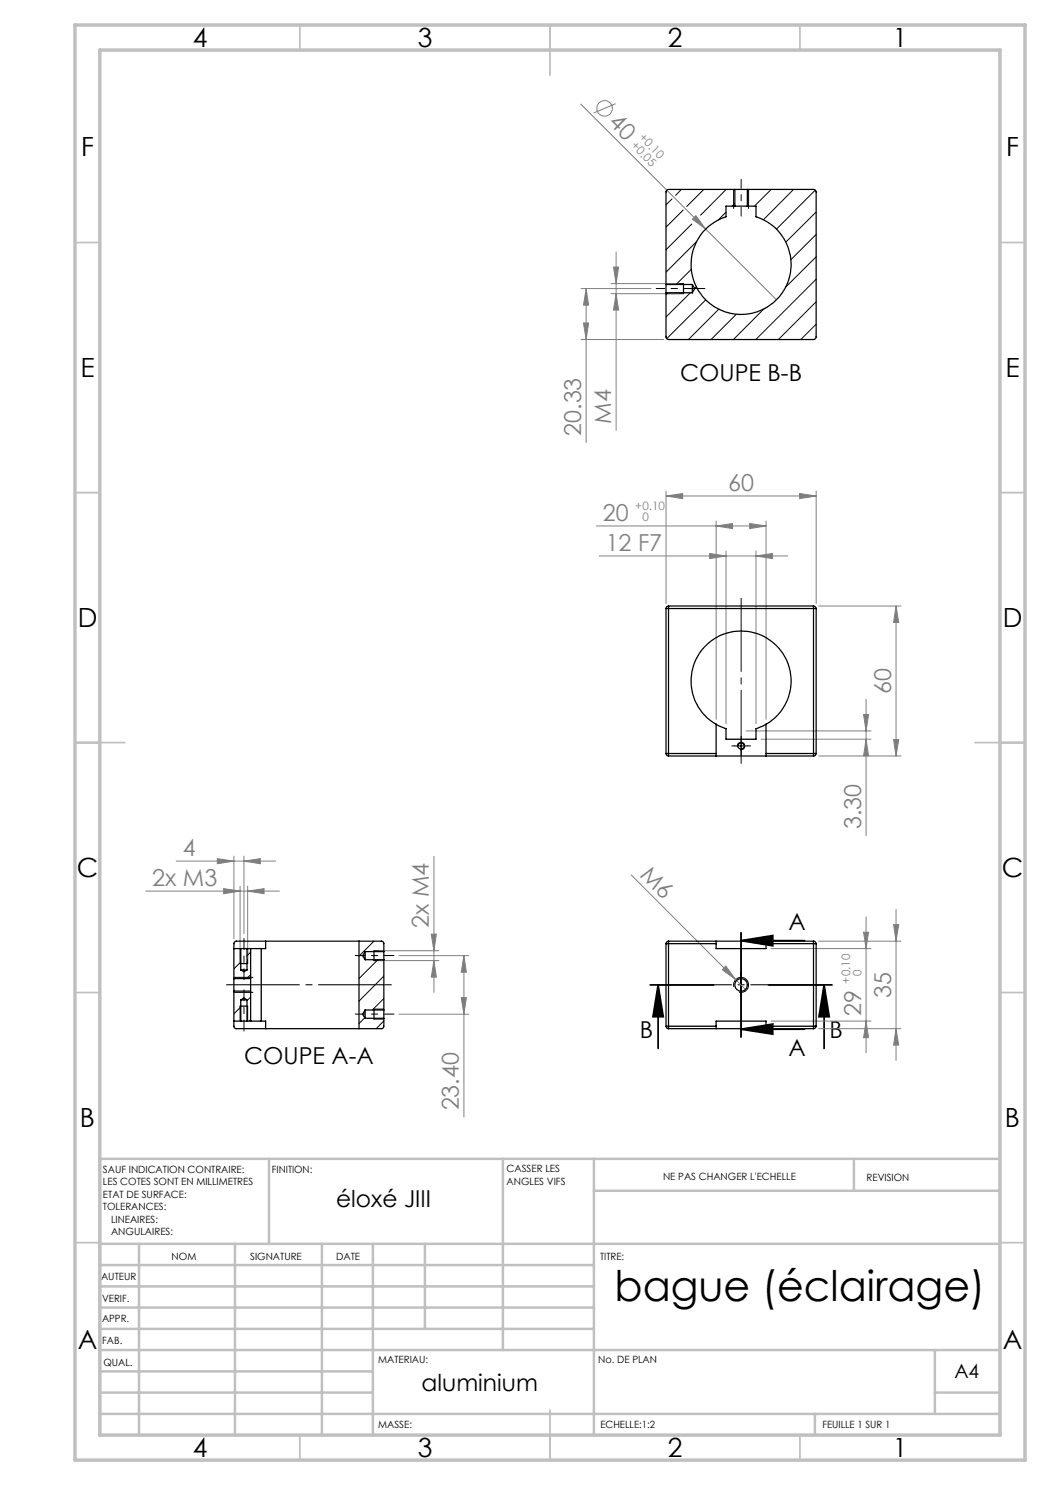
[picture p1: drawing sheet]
<svg xmlns="http://www.w3.org/2000/svg" width="210mm" height="297mm" viewBox="0 0 210 297" stroke-linecap="round" stroke-linejoin="round" font-family="sans-serif">
<g fill="none" stroke="#808080" stroke-width=".2">
<path d="M116.1 20.8l25 25M123.1 20.7l-4.4 1.9M116.2 57.7h14M117.2 57.7l.5 3.3h-1zM117.2 57.7v30.8M122.2 58.7h13.5M122.2 56.7h13.5M122.7 53.4h1l-.5 3.3zM123.2 58.7l.5 3.3h-1zM123.2 50.4v35.7M138.5 43.8l.7-.7 1.9 2.7zM141.1 45.8l14.2 14.2"/>
<path d="M116.2 67.9h16.5M116.7 64.6h1l-.5 3.3zM133.2 99.2l3.3-.5v1zM133.2 98.2v22.5M133.2 99.2h30M159.9 98.7l3.3 .5-3.3 .5zM163.2 98.2v22.5M119.3 105.2h33.9M119.8 111.2h37.8M141.9 110.7l3.3 .5-3.3 .5zM143.2 105.2l3.3-.5v1zM143.2 104.2v39.7"/>
<path d="M145.2 110.2v34.5M149.9 104.7l3.3 .5-3.3 .5zM151.2 111.2l3.3-.5v1zM151.2 110.2v34.5M153.2 104.2v39.7M163.7 121.2h16.5M173.2 139.8v27.3M179.2 121.2l.5 3.3h-1zM179.2 121.2v30M149.2 146.2h25M152.2 147.8h22M163.7 151.2h16.5"/>
<path d="M172.7 142.9h1l-.5 3.3zM173.2 147.8l.5 3.4h-1zM178.7 147.9h1l-.5 3.3zM29.1 178.2h26.8M35.2 172.2h19.9M43.5 171.7l3.3 .5-3.3 .6zM44.7 177.7l3.3 .5-3.3 .5zM46.8 171.2v16.5M48 177.2v14.5M48.8 172.2l3.3-.5v1.1zM48.8 171.2v15.5M49.5 178.2l3.3-.5v1z"/>
<path d="M49.5 177.2v14.5M86.8 171.3v27.2M126.2 175l20.9 20.9M75.8 190.1h12M75.8 192.1h12M79.8 191.1h14M86.3 186.8h1l-.5 3.3zM86.8 192.1l.5 3.3h-1zM92.3 199.5h1l-.5 3.3zM92.8 191.1l.5 3.3h-1zM92.8 191.1v32.3M145.2 193.2l1.9 2.7-2.6-1.9z"/>
<path d="M147.1 195.9l2.2 2.1M154.2 189.7h20M163.7 188.2h16.5M172.7 186.4h1l-.5 3.3zM173.2 183.4v27.2M178.7 184.9h1l-.5 3.3zM179.2 181.9v30.2M79.8 202.8h14M154.2 204.2h20M163.7 205.7h16.5M173.2 204.2l.5 3.3h-1zM179.2 205.7l.5 3.3h-1z"/>
<circle cx="120.9" cy="21.7" r="1.57"/>
</g>
<g fill="none" stroke="#000" stroke-width=".2">
<path d="M146.7 37.9v3.8M149.7 37.9v3.8M133.2 56.7h3.5M133.2 58.7h3.5M147 149.2h2.5M147.5 149.4a.75 .75 0 0 1 .7-.9 .75 .75 0 0 1 .8 .8 .75 .75 0 0 1-1 .6M148.2 148v2.5M46.8 198.5h3.8M46.8 195.5h3.8M48 189.7v3M49.5 189.7v3M74.8 192.1h2"/>
<path d="M74.8 190.1h2M146.8 197.4a1.51 1.51 0 0 1 1.3-1.9 1.51 1.51 0 0 1 1.6 1.6 1.51 1.51 0 0 1-1.9 1.3M48 201.2v3M49.5 201.2v3M74.8 203.8h2M74.8 201.8h2"/>
</g>
<path d="M136.7 56.7v2M48 192.7h1.5M74.8 190.1v2M48 201.2h1.5M74.8 201.8v2" fill="none" stroke="#000" stroke-width=".25"/>
<path d="M130 197h12.7M131.6 197l1 6.3h-2zM131.6 197v12.7M148.2 188.1l6.4-1v2.1zM148.2 188.1h12.7M148.2 186.5v20.9M153.7 197h12.7M164.8 197l1 6.3h-2zM164.8 197v12.7M148.2 205.8l6.4-1v2zM148.2 205.8h12.7" fill="none" stroke="#000" stroke-width=".35"/>
<path d="M138.5 57.7h2.5M147 149.2h-.6M148.2 147.9v-.6M148.2 150.4v.7M149.5 149.2h.6" fill="none" stroke="#000" stroke-width=".2" stroke-dasharray="30.5 1.3 1.3 1.3"/>
<path d="M148.2 152.7v-33M78.3 197h-33M164.7 197h-33" fill="none" stroke="#000" stroke-width=".2" stroke-dasharray="30.5 1.3 1.3 1.3" stroke-dashoffset="15.9"/>
<path d="M148.2 186.7v20.5" fill="none" stroke="#000" stroke-width=".2" stroke-dasharray="30.5 1.3 1.3 1.3" stroke-dashoffset="22.1"/>
<path d="M148.2 43.2v-7.3" fill="none" stroke="#000" stroke-width=".2" stroke-dasharray="30.5 1.3 1.3 1.3" stroke-dashoffset="28.7"/>
<path d="M138.5 57.7h-7.3" fill="none" stroke="#000" stroke-width=".2" stroke-dasharray="30.5 1.3 1.3 1.3" stroke-dashoffset="28.8"/>
<path d="M48.8 196v-8.3M48.8 206.2v-8.2" fill="none" stroke="#000" stroke-width=".2" stroke-dasharray="30.5 1.3 1.3 1.3" stroke-dashoffset="28.3"/>
<path d="M71 191.1h7.8M78.8 202.8h-7.8" fill="none" stroke="#000" stroke-width=".2" stroke-dasharray="30.5 1.3 1.3 1.3" stroke-dashoffset="28.5"/>
<g fill="none" stroke="#c0c0c0" stroke-width=".35">
<path d="M60 5v5M110 5v10M160 5v5M15 48.5h5M200 48.5h5M15 98.5h5M200 98.5h5M15 148.5h10M195 148.5h10M15 198.5h5M200 198.5h5M15 248.5h5"/>
<path d="M200 248.5h5M60 287v5M110 282v10M160 287v5"/>
</g>
<g fill="none" stroke="#c0c0c0" stroke-width=".5">
<path d="M53.8 231.8v17M100.6 231.8v38.2M118.8 231.8v55.2M118.8 238.2h81.2M170.8 231.8v6.4M200 231.8h-180v55.2M20 248.8h180M20 257.3h98.8M20 253h98.8M27.8 248.8v38.2M47 248.8v38.2M64.4 248.8v38.2"/>
<path d="M74.6 248.8v38.2M85 248.8v17M20 265.8h98.8M20 261.5h98.8M20 278.5h54.6M20 274.3h54.6M20 270h180M187 278.5h13M187 270v12.8M20 282.8h180M163 282.8v4.2"/>
</g>
<path d="M15 5h190v287h-190zM20 10h180v277h-180z" fill="none" stroke="#c0c0c0" stroke-width=".7"/>
<g fill="#000">
<path d="M148.2 188.1l6.4-1v2.1zM148.2 205.8l6.4-1v2z"/>
<path d="M164.8 197l1 6.3h-2zM131.6 197l1 6.3h-2z"/>
</g>
<g fill="#808080">
<path d="M145.2 193.2l-.7 .8 2.6 1.9zM139.2 43.1l-.7 .7 2.6 2z"/>
<path d="M149.9 104.7l3.3 .5-3.3 .5zM143.2 105.2l3.3-.5v1zM48.8 172.2l3.3-.5v1.1zM43.5 171.7l3.3 .5-3.3 .6z"/>
<path d="M141.9 110.7l3.3 .5-3.3 .5zM151.2 111.2l3.3-.5v1zM44.7 177.7l3.3 .5-3.3 .5zM49.5 178.2l3.3-.5v1z"/>
<path d="M133.2 99.2l3.3-.5v1zM159.9 98.7l3.3 .5-3.3 .5z"/>
<path d="M173.2 204.2l.5 3.3h-1zM172.7 186.4h1l-.5 3.3zM179.2 205.7l.5 3.3h-1zM178.7 184.9h1l-.5 3.3zM173.2 147.8l.5 3.4h-1zM172.7 142.9h1l-.5 3.3zM123.2 58.7l.5 3.3h-1zM122.7 53.4h1l-.5 3.3z"/>
<path d="M178.7 147.9h1l-.5 3.3zM179.2 121.2l.5 3.3h-1z"/>
<path d="M92.8 191.1l.5 3.3h-1zM92.3 199.5h1l-.5 3.3zM86.3 186.8h1l-.5 3.3zM86.8 192.1l.5 3.3h-1zM117.2 57.7l.5 3.3h-1zM116.7 64.6h1l-.5 3.3z"/>
</g>
<g fill="none" stroke="#000" stroke-width=".25">
<path d="M147 37.9h-13.3l-.3 .1-.2 .3v18.6M147 37.9h2.5M147 37.9v3.3M149.5 37.9h13.2l.5 .3v29.4l-.5 .3h-29.2l-.3-.4v-8.9M149.5 37.9v3.3M133.2 56.9v1.7M133.2 58.6h5.3M133.2 56.9h5.3M138.5 56.9v1.7M138.5 56.9l.5 .8-.5 .9M147 41.2h-1.8v2.2a10 10 0 0 0-5.1 15.3 10 10 0 0 0 16.2 0 10 10 0 0 0-5.1-15.3v-2.2h-1.7M147 41.2h2.5"/>
<path d="M133.2 121.7h.5M133.2 121.7v29M133.7 121.2l-.3 .1-.2 .4M133.7 121.2v.5M133.7 121.7v29M133.7 121.7h29M133.7 121.2h29M162.7 121.7h.5M162.7 121.2v.5M162.7 121.2l.3 .1 .2 .4M162.7 121.7v29M163.2 121.7v29"/>
<path d="M133.2 150.7h.5M133.2 150.7l.2 .4 .3 .1M133.7 150.7v.5M133.7 150.7h9.5M133.7 151.2h29M143.2 144.8a10 10 0 0 1-2.6-15 10 10 0 0 1 15.3 0 10 10 0 0 1-2.7 15M143.2 150.7v.5M143.2 144.8l2 .9v2.1h6v-2.1l2-.9M143.2 144.8v5.9M153.2 150.7v.5M153.2 144.8v5.9M153.2 150.7h9.5"/>
<path d="M162.7 150.7h.5M162.7 150.7v.5M163.2 150.7l-.2 .4-.3 .1M46.8 195.7v2.5M46.8 198.2v7.3l.4 .2h5.9M46.8 189.7h1.4M46.8 195.7h3.3M46.8 198.2h3.3M48.2 200h1.2M48.2 194h1.2M48.2 189.7h1.2M48.2 189.7v4.3"/>
<path d="M48.2 200v4.2M48.2 194l.6 .3 .6-.3M48.2 200l.6-.4 .6 .4M49.4 189.7h2.8M49.4 189.7v4.3M49.4 200v4.2M50.1 195.7v2.5M50.1 189.7v6M50.1 198.2v6M52.2 189.7v14.5M53.1 188.2v1.5h-.9M53.1 188.2h18.7"/>
<path d="M53.1 188.2h-5.9l-.4 .3v7.2M71.8 188.2l4.7 .1 .3 .3v1.7M71.8 188.2v17.5M73 190.3v1.6M73 190.3h3.8M73 191.9h3.8M73 190.3l-.5 .8 .5 .8M76.8 190.3v1.6M76.8 191.9v10.1M133.2 188.7h.5M133.2 188.7v16.5M133.7 188.2v.5"/>
<path d="M133.7 188.2l-.3 .1-.2 .4M133.7 188.2h9.5M133.7 188.7h9.5M133.7 188.7v16.5M143.2 188.2v.5M143.2 188.2h10M143.2 188.7v1h10v-1M153.2 188.2v.5M153.2 188.2h9.5M153.2 188.7h9.5M162.7 188.2v.5M162.7 188.2l.3 .1 .2 .4"/>
<path d="M162.7 188.7h.5M162.7 188.7v16.5M163.2 188.7v16.5M46.8 204.2h1.4M48.2 204.2h1.2M49.4 204.2h2.8M52.2 204.2h.9v1.5M53.1 205.7h18.7M73 202v1.7M73 202h3.8M73 203.7h3.8M73 202l-.5 .8 .5 .9"/>
<path d="M76.8 202v1.7M76.8 203.7v1.6l-.3 .4h-4.7M133.2 205.2h.5M133.2 205.2l.1 .4 .4 .1M133.7 205.2v.5M133.7 205.2h9.5M133.7 205.7h9.5M143.2 205.2v.5M143.2 205.7h10M143.2 205.2v-1h10v1M153.2 205.2v.5M153.2 205.2h9.5"/>
<path d="M153.2 205.7h9.5M162.7 205.2v.5M162.7 205.2h.5M163.2 205.2l-.1 .4-.4 .1"/>
<circle cx="148.2" cy="149.2" r=".62"/>
<circle cx="148.2" cy="197" r="1.24"/>
</g>
<g fill="none" stroke="#000" stroke-width=".2">
<path d="M134.4 39.8l-1.2 1.2M136.3 37.9l-1.2 1.2M140.8 37.9l-3.5 3.4M145.2 37.9l-5.1 5.1M149.8 37.9l-.3 .3M154.2 37.9l-3.3 3.3M158.7 37.9l-6 6.1M163.1 38l-7.8 7.8M133.6 58.6l-.4 .3M136.6 42l-3.4 3.4M138.1 58.6l-4.9 4.8M138.3 53.9l-3.1 3"/>
<path d="M138.4 44.8l-5.2 5.1M139.3 57.4l-.4 .3M139.3 48.3l-6.1 6.1M141.1 60l-7.8 7.7M145.2 42.4l-1.5 1.6M147 40.7l-.6 .5M163.2 42.4l-6 6M163.2 46.9l-5 5M163.2 51.4l-6.1 6.1M163.2 55.8l-12 12.1M143.8 61.8l-6.1 6.1M147.2 62.9l-5 5"/>
<path d="M152.8 61.8l-6.1 6.1M163.2 60.4l-7.5 7.5M163.2 64.8l-3 3.1M46.8 198.2v.1M48.2 192.4l-1.4 1.4M50.1 190.4l-.7 .8M50.1 194.9l-.8 .8M50.1 199.4l-.7 .7M74.8 188.2l-3 3M75.6 191.9l-3.8 3.8M76.8 195.2l-5 5M76.8 199.7l-2.3 2.3"/>
<path d="M48.2 201.4l-1.4 1.4M50.1 203.9l-.3 .3M73 203.5l-1.2 1.2M76.8 204.2l-1.6 1.5"/>
</g>
<text font-size="8.5" x="122.9" y="260.3">bague (éclairage)</text>
<g font-size="5.3">
<text x="38.5" y="9.5">4</text>
<text x="83.5" y="9.5">3</text>
<text x="133.6" y="9.5">2</text>
<text x="178.6" y="9.5">1</text>
<text x="16.2" y="31.2">F</text>
<text x="201.2" y="31.2">F</text>
<text x="16.1" y="75.5">E</text>
<text x="201.1" y="75.5">E</text>
<text x="15.5" y="125.5">D</text>
<text x="200.5" y="125.5">D</text>
<text x="15.4" y="175.5">C</text>
<text x="200.4" y="175.5">C</text>
<text x="16" y="225.5">B</text>
<text x="201" y="225.5">B</text>
<text x="15.5" y="269.7">A</text>
<text x="200.5" y="269.7">A</text>
<text x="38.5" y="291.5">4</text>
<text x="83.5" y="291.5">3</text>
<text x="133.6" y="291.5">2</text>
<text x="178.6" y="291.5">1</text>
</g>
<g font-size="4.7" fill="#808080">
<text x="121.5" y="24.7" transform="rotate(45 121.5 24.7)">40</text>
<text x="116.2" y="87.2" transform="rotate(-90 116.2 87.2)">20.33</text>
<text x="122.2" y="84.8" transform="rotate(-90 122.2 84.8)">M4</text>
<text x="145.6" y="98.2">60</text>
<text x="120.6" y="104.2">20</text>
<text x="121.1" y="110.2">12 F7</text>
<text x="178.2" y="138.8" transform="rotate(-90 178.2 138.8)">60</text>
<text x="172.2" y="165.8" transform="rotate(-90 172.2 165.8)">3.30</text>
<text x="36.6" y="171.2">4</text>
<text x="30.5" y="177.2">2x M3</text>
<text x="127.9" y="175.2" transform="rotate(45 127.9 175.2)">M6</text>
<text x="85.8" y="185.5" transform="rotate(-90 85.8 185.5)">2x M4</text>
<text x="172.2" y="203.2" transform="rotate(-90 172.2 203.2)">29</text>
<text x="178.2" y="199.5" transform="rotate(-90 178.2 199.5)">35</text>
<text x="91.8" y="222.1" transform="rotate(-90 91.8 222.1)">23.40</text>
</g>
<g font-size="4.7">
<text x="136" y="76.1">COUPE B-B</text>
<text x="157.7" y="186">A</text>
<text x="128" y="207.5">B</text>
<text x="165.9" y="207.5">B</text>
<text x="48.8" y="212.7">COUPE A-A</text>
<text x="157.7" y="211.2">A</text>
<text x="67.2" y="241.4">éloxé JIII</text>
<text x="84.3" y="278.1">aluminium</text>
</g>
<text font-size="3.9" x="190.9" y="275.5">A4</text>
<g font-size="2.3" fill="#808080">
<text x="126.1" y="29.3" transform="rotate(45 126.1 29.3)">+0.05</text>
<text x="127.7" y="27.7" transform="rotate(45 127.7 27.7)">+0.10</text>
<text x="127.1" y="102">+0.10</text>
<text x="128.5" y="104.2">0</text>
<text x="170" y="196.7" transform="rotate(-90 170 196.7)">+0.10</text>
<text x="172.3" y="195.3" transform="rotate(-90 172.3 195.3)">0</text>
</g>
<g font-size="2">
<text x="20.6" y="234.6">SAUF INDICATION CONTRAIRE:</text>
<text x="20.6" y="237.1">LES COTES SONT EN MILLIMETRES</text>
<text x="20.6" y="239.6">ETAT DE SURFACE:</text>
<text x="54.4" y="234.6">FINITION:</text>
<text x="101.3" y="234.5">CASSER LES</text>
<text x="101.3" y="237">ANGLES VIFS</text>
<text x="132.6" y="236">NE PAS CHANGER L'ECHELLE</text>
<text x="173.3" y="236.2">REVISION</text>
<text x="20.6" y="242.1">TOLERANCES:</text>
<text x="22.2" y="244.6">LINEAIRES:</text>
<text x="22.2" y="247.1">ANGULAIRES:</text>
<text x="34.3" y="252">NOM</text>
<text x="50" y="251.9">SIGNATURE</text>
<text x="67.2" y="251.9">DATE</text>
<text x="120" y="251.9">TITRE:</text>
<text x="20.2" y="256.1">AUTEUR</text>
<text x="20.4" y="260.3">VERIF.</text>
<text x="20.4" y="264.4">APPR.</text>
<text x="20.5" y="268.8">FAB.</text>
<text x="20.7" y="273.1">QUAL.</text>
<text x="75.7" y="272.5">MATERIAU:</text>
<text x="119.6" y="272.5">No. DE PLAN</text>
<text x="75.6" y="285.5">MASSE:</text>
<text x="120.1" y="285.6">ECHELLE:1:2</text>
<text x="164.5" y="285.6">FEUILLE 1 SUR 1</text>
</g>
</svg>
